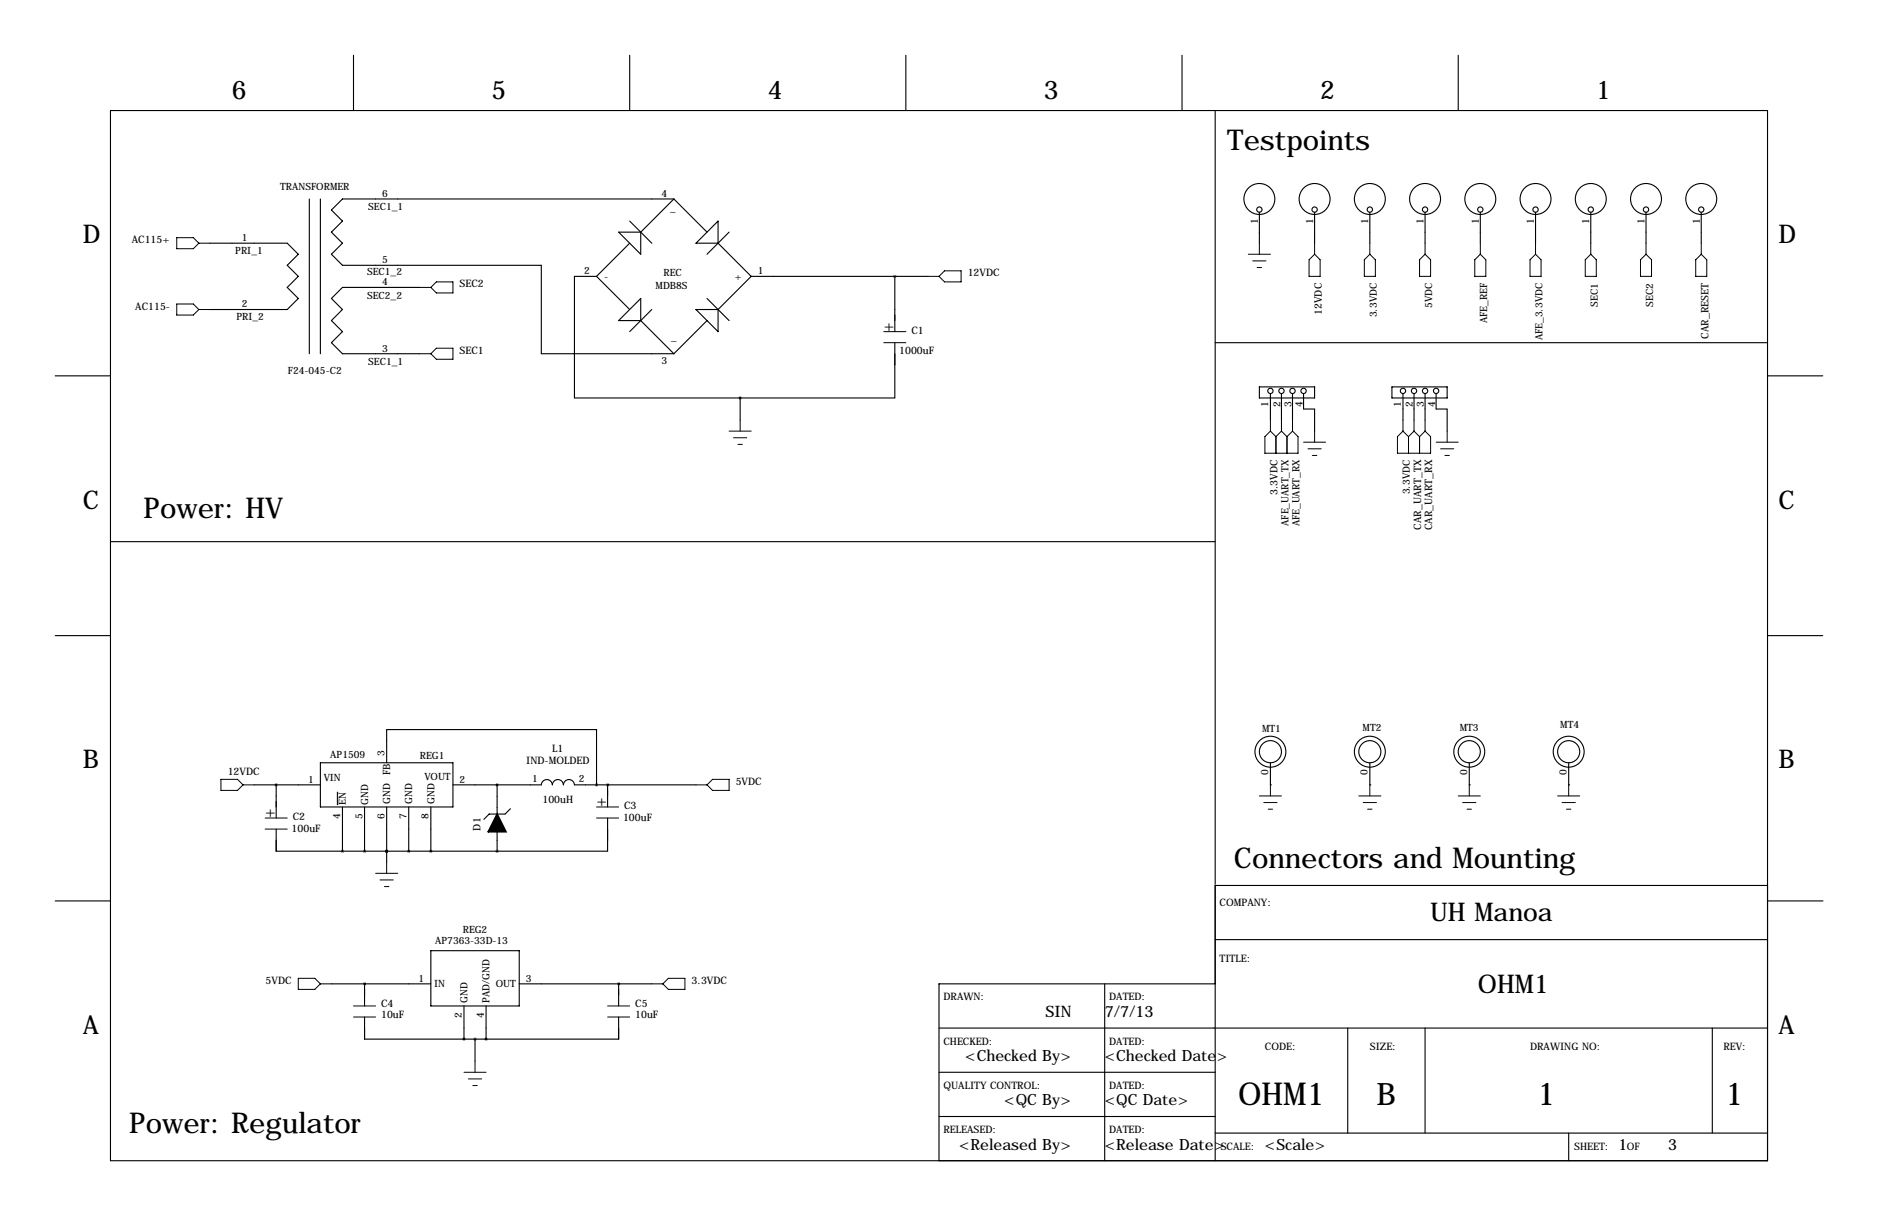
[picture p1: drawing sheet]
<svg xmlns="http://www.w3.org/2000/svg" width="432mm" height="279mm" viewBox="0 0 432 279" stroke-linecap="round" stroke-linejoin="round" font-family="sans-serif">
<g fill="none" stroke="#000" stroke-width=".25">
<path d="M81.3 12.7v12.7M144.8 12.7v12.7M208.3 12.7v12.7M271.8 12.7v12.7M335.3 12.7v12.7M25.4 25.4h381v241.3h-381zM279.4 25.4v177.8M48.3 55.9h17.7l2.6 2.5-2.6 2.6 2.6 2.5-2.6 2.5 2.6 2.6-2.6 2.5h-17.7M71.1 45.7v35.6M73.7 45.7v35.6M142.2 53.3h5.1v5.1zM144.8 55.9l-7.6 7.6"/>
<path d="M144.8 50.8l5.1 5.1M154.9 45.7h-76.2l-2.5 2.6 2.5 2.5-2.5 2.5 2.5 2.6-2.5 2.5 2.5 2.6h45.8v20.3h30.4M154.9 45.7l7.7 7.6M154.9 45.7l-7.6 7.6M165.1 50.8v5.1h-5.1zM165.1 55.9l7.6 7.6M167.6 53.3l-5 5.1M289.6 48.8v7.1M302.3 48.8v7.1M315 48.8v7.1M327.7 48.8v7.1M340.4 48.8v7.1"/>
<path d="M353.1 48.8v7.1M365.8 48.8v7.1M378.5 48.8v7.1M391.2 48.8v7.1M96.5 66h-17.8l-2.5 2.6 2.5 2.5-2.5 2.6 2.5 2.5-2.5 2.5 2.5 2.6h17.8M137.2 63.5h-5.1v27.9h38.1M137.2 63.5l7.6 7.6M142.2 73.7l5.1-5.1v5.1zM147.3 73.7l7.6 7.6M149.9 71.1l-5.1 5.1M162.6 73.7l-7.7 7.6M162.6 68.6l5 5.1"/>
<path d="M165.1 71.1h-5.1l2.6 2.6M165.1 71.1v5.1l-2.5-2.5M172.7 63.5l-7.6 7.6M172.7 63.5h40.7M205.7 78.7v12.7h-35.5M205.7 63.5v12.7M279.4 78.7h127M12.7 86.4h12.7M170.2 91.4v5.1M289.6 88.9h12.7v2.5h-12.7zM292.1 90.4v6.1M294.6 90.4v6.1"/>
<path d="M297.2 90.4v6.1M299.7 90.4v3.6h2.6v5.1M320 88.9h12.7v2.5h-12.7zM322.6 90.4v6.1M325.1 90.4v6.1M327.7 90.4v6.1M330.2 90.4v3.6h2.5v5.1M406.4 86.4h12.7M25.4 124.5h254M12.7 146h12.7M406.4 146h12.7M73.7 175.3h30.4v10.1h-30.4z"/>
<path d="M88.9 175.3v-7.7h48.3v12.7M292.1 175.3v5M315 175.3v5M337.8 175.3v5M360.7 175.3v5M58.4 180.3h15.3M63.5 180.3v7.7M77.6 182v2.9M78.7 185.4v10.2M83.8 185.4v10.2M88.9 195.6h.1M88.9 185.4v12.7"/>
<path d="M94 185.4v10.2M99.1 185.4v10.2M104.1 180.3h20.4a1.27 1.27 0 0 1 1.2-1.2 1.27 1.27 0 0 1 1.3 1.2 1.27 1.27 0 0 1 1.3-1.2 1.27 1.27 0 0 1 1.2 1.2 1.27 1.27 0 0 1 1.3-1.2 1.27 1.27 0 0 1 1.3 1.2h27.9M114.3 180.3v6.7M114.3 191.1v4.6M117.3 185.8l-1.2 1.2h-3.6l-1.2 1.3M139.7 188v7.6h-76.2v-5.1M139.7 180.3h.1M139.7 180.3v5.1M292.1 180.3h.1M315 180.3h.1M337.8 180.3h.1"/>
<path d="M360.7 180.3h.1M12.7 207h12.7M99.1 218.4h20.3v12.7h-20.3zM279.4 215.9h127M406.4 203.5h-127v63.2M406.5 207h12.7M76.2 226.1h22.9M83.8 226.1h.1M83.8 226.1v5M83.8 233.7v5.1h58.4v-5.1M106.7 231.1v7.7M109.2 238.8v5"/>
<path d="M111.8 231.1v7.7M119.4 226.1h30.5M142.2 226.1h.1M142.2 226.1v5M215.9 236.2h190.5M254 226.1v40.6M279.4 226.1h-63.5v40.6M309.9 236.2v24.1M327.7 236.2v24.1M393.7 236.2v24.1M215.9 246.4h63.5M215.9 256.5h63.5"/>
<path d="M279.4 260.3h127M360.7 260.3v6.4"/>
<circle cx="289.6" cy="45.7" r="3.6"/>
<circle cx="289.6" cy="48.2" r=".61"/>
<circle cx="302.3" cy="45.7" r="3.6"/>
<circle cx="302.3" cy="48.2" r=".61"/>
<circle cx="315" cy="45.7" r="3.6"/>
<circle cx="315" cy="48.2" r=".61"/>
<circle cx="327.7" cy="45.7" r="3.6"/>
<circle cx="327.7" cy="48.2" r=".61"/>
<circle cx="340.4" cy="45.7" r="3.6"/>
<circle cx="340.4" cy="48.2" r=".61"/>
<circle cx="353.1" cy="45.7" r="3.6"/>
<circle cx="353.1" cy="48.2" r=".61"/>
<circle cx="365.8" cy="45.7" r="3.6"/>
<circle cx="365.8" cy="48.2" r=".61"/>
<circle cx="378.5" cy="45.7" r="3.6"/>
<circle cx="378.5" cy="48.2" r=".61"/>
<circle cx="391.2" cy="45.7" r="3.6"/>
<circle cx="391.2" cy="48.2" r=".61"/>
<circle cx="292.1" cy="89.8" r=".61"/>
<circle cx="294.6" cy="89.8" r=".61"/>
<circle cx="297.2" cy="89.8" r=".61"/>
<circle cx="299.7" cy="89.8" r=".61"/>
<circle cx="322.6" cy="89.8" r=".61"/>
<circle cx="325.1" cy="89.8" r=".61"/>
<circle cx="327.7" cy="89.8" r=".61"/>
<circle cx="330.2" cy="89.8" r=".61"/>
<circle cx="292.1" cy="172.7" r="3.6"/>
<circle cx="292.1" cy="172.7" r="2.54"/>
<circle cx="315" cy="172.7" r="3.6"/>
<circle cx="315" cy="172.7" r="2.54"/>
<circle cx="337.8" cy="172.7" r="3.6"/>
<circle cx="337.8" cy="172.7" r="2.54"/>
<circle cx="360.7" cy="172.7" r="3.6"/>
<circle cx="360.7" cy="172.7" r="2.54"/>
</g>
<g fill="none" stroke="#000" stroke-width=".23">
<path d="M40.6 54.6h3.8l1.3 1.3-1.3 1.3h-3.8zM45.7 55.9h2.6M287 58.4h5.1M288 59.9h3.1M289.6 55.9v2.5M302.3 58.4l1.2 1.3v3.8h-2.5v-3.8zM302.3 55.9v2.5M315 58.4l1.2 1.3v3.8h-2.5v-3.8zM315 55.9v2.5M327.7 58.4l1.2 1.3v3.8h-2.5v-3.8zM327.7 55.9v2.5M340.4 58.4l1.2 1.3v3.8h-2.5v-3.8z"/>
<path d="M340.4 55.9v2.5M353.1 58.4l1.2 1.3v3.8h-2.5v-3.8zM353.1 55.9v2.5M364.5 59.7l1.3-1.3 1.2 1.3v3.8h-2.5zM365.8 55.9v2.5M377.2 59.7l1.3-1.3 1.2 1.3v3.8h-2.5zM378.5 55.9v2.5M389.9 59.7l1.3-1.3 1.2 1.3v3.8h-2.5zM391.2 55.9v2.5M40.6 69.8h3.8l1.3 1.3-1.3 1.3h-3.8zM45.7 71.1h2.6M96.5 66h2.6"/>
<path d="M100.3 64.8h3.8v2.5h-3.8l-1.2-1.3zM203.2 76.2h5.1M203.2 78.7h5.1M213.4 63.5h2.5M217.2 62.2h3.8v2.6h-3.8l-1.3-1.3zM289.1 61.5h1M96.5 81.3h2.6M100.3 80h3.8v2.5h-3.8l-1.2-1.2zM167.6 99.1h5.1M170.2 96.5v2.6M292.1 96.5v2.6M292.1 99.1l1.3 1.2"/>
<path d="M292.1 99.1l-1.3 1.2v3.8h7.6v-3.8l-1.2-1.2M294.6 96.5v2.6M294.6 99.1l-1.2 1.2M294.6 99.1l1.3 1.2M297.2 96.5v2.6M297.2 99.1l-1.3 1.2M302.3 99.1v2.5M322.6 99.1l-1.3 1.2v3.8h7.6v-3.8l-1.2-1.2M322.6 96.5v2.6M322.6 99.1l1.2 1.2M325.1 99.1l-1.3 1.2M325.1 96.5v2.6"/>
<path d="M325.1 99.1l1.3 1.2M327.7 96.5v2.6M327.7 99.1l-1.3 1.2M332.7 99.1v2.5M168.7 100.6h3M169.7 102.1h1M293.4 100.3v3.8M295.9 100.3v3.8M299.7 101.6h5.1M300.7 103.1h3.1M301.8 104.6h1M323.8 100.3v3.8"/>
<path d="M326.4 100.3v3.8M330.2 101.6h5.1M331.2 103.1h3.1M332.2 104.6h1M50.8 179.1h3.8l1.3 1.2-1.3 1.3h-3.8zM163.8 179.1h3.8v2.5h-3.8l-1.2-1.3zM55.9 180.3h2.5M61 188h5M61 190.5h5M88.9 198.1v2.6M137.2 188h5M137.2 185.4h5"/>
<path d="M160 180.3h2.6M289.6 182.9h5M290.6 184.4h3M291.6 185.9h1M292.1 180.3v2.6M312.4 182.9h5.1M313.4 184.4h3.1M314.5 185.9h1M315 180.3v2.6M335.3 182.9h5.1M336.3 184.4h3M337.3 185.9h1"/>
<path d="M337.8 180.3v2.6M358.1 182.9h5.1M359.2 184.4h3M360.2 185.9h1M360.7 180.3v2.6M86.4 200.7h5M87.4 202.2h3M88.4 203.7h1M68.6 224.8h3.8l1.3 1.3-1.3 1.2h-3.8zM73.7 226.1h2.5M81.3 231.1h5.1M81.3 233.7h5.1"/>
<path d="M139.7 231.1h5.1M139.7 233.7h5.1M149.9 226.1h2.5M153.7 224.8h3.8v2.5h-3.8l-1.3-1.2zM106.7 246.4h5.1M107.7 247.9h3M108.7 249.4h1M109.2 243.8v2.6"/>
</g>
<path d="M114.3 187l2 4.1h-4z" fill="#000" stroke="#000" stroke-width=".38"/>
<path d="M205.7 63.5a.05 .05 0 0 0 .1 0 .05 .05 0 0 0-.1 0zM78.7 195.6a.05 .05 0 0 0 .1 0 .05 .05 0 0 0-.1 0zM99 195.6a.05 .05 0 0 0 .1 0 .05 .05 0 0 0-.1 0zM137.1 180.3a.05 .05 0 0 0 .1 0 .05 .05 0 0 0-.1 0zM111.7 238.8a.05 .05 0 0 0 .1 0 .05 .05 0 0 0-.1 0zM142.2 226.1a.05 .05 0 0 0 .1 0 .05 .05 0 0 0-.1 0z" fill="#000" stroke="#000" stroke-width=".63"/>
<g font-size="7.3">
<text x="284.7" y="254">OHM1</text>
<text x="353.5" y="254">1</text>
<text x="396.7" y="254">1</text>
</g>
<text font-size="7.1" x="316.5" y="254">B</text>
<g font-size="6.6">
<text x="282.2" y="34.5">Testpoints</text>
<text x="33" y="119.1">Power: HV</text>
<text x="283.7" y="199.4">Connectors and Mounting</text>
<text x="29.7" y="260.3">Power: Regulator</text>
</g>
<g font-size="5.9">
<text x="53.3" y="22.9">6</text>
<text x="113" y="22.9">5</text>
<text x="176.5" y="22.9">4</text>
<text x="240" y="22.9">3</text>
<text x="303.5" y="22.9">2</text>
<text x="367" y="22.9">1</text>
<text x="19" y="55.9">D</text>
<text x="408.9" y="55.9">D</text>
<text x="19" y="116.8">C</text>
<text x="408.9" y="116.8">C</text>
<text x="19" y="176.5">B</text>
<text x="408.9" y="176.5">B</text>
<text x="328.8" y="211.6">UH Manoa</text>
<text x="339.8" y="228.1">OHM1</text>
<text x="19" y="237.5">A</text>
<text x="408.9" y="237.5">A</text>
</g>
<g font-size="3.6">
<text x="203.2" y="75.9">+</text>
<text x="137.2" y="185.2">+</text>
<text x="61" y="187.7">+</text>
<text x="240.4" y="233.7">SIN</text>
<text x="254" y="233.7">7/7/13</text>
<text x="221.9" y="243.8">&lt;Checked By&gt;</text>
<text x="254" y="243.8">&lt;Checked Date&gt;</text>
<text x="230.9" y="254">&lt;QC By&gt;</text>
<text x="254" y="254">&lt;QC Date&gt;</text>
<text x="220.5" y="264.1">&lt;Released By&gt;</text>
<text x="254" y="264.1">&lt;Release Date&gt;</text>
<text x="290.8" y="264.1">&lt;Scale&gt;</text>
<text x="372.1" y="264.1">1</text>
<text x="383.5" y="264.1">3</text>
</g>
<g font-size="2.4">
<text x="30.3" y="55.9">AC115+</text>
<text x="222.5" y="63.5">12VDC</text>
<text x="31.1" y="71.1">AC115-</text>
<text x="105.7" y="66">SEC2</text>
<text x="209.5" y="76.7">C1</text>
<text x="303.9" y="72.4" transform="rotate(-90 303.9 72.4)">12VDC</text>
<text x="392.8" y="77.8" transform="rotate(-90 392.8 77.8)">CAR_RESET</text>
<text x="105.7" y="81.3">SEC1</text>
<text x="206.8" y="81.4">1000uF</text>
<text x="293.8" y="113.8" transform="rotate(-90 293.8 113.8)">3.3VDC</text>
<text x="326.8" y="121.7" transform="rotate(-90 326.8 121.7)">CAR_UART_TX</text>
<text x="329.3" y="121.8" transform="rotate(-90 329.3 121.8)">CAR_UART_RX</text>
<text x="127" y="172.7">L1</text>
<text x="52.4" y="178.1">12VDC</text>
<text x="121" y="175.7">IND-MOLDED</text>
<text x="124.7" y="184.5">100uH</text>
<text x="143.5" y="185.9">C3</text>
<text x="169.2" y="180.3">5VDC</text>
<text x="67.1" y="191.1">100uF</text>
<text x="67.3" y="188.5">C2</text>
<text x="110.5" y="190.8" transform="rotate(-90 110.5 190.8)">D1</text>
<text x="143.3" y="188.6">100uF</text>
<text x="280.4" y="208.3">COMPANY:</text>
<text x="280.4" y="221">TITLE:</text>
<text x="61.1" y="226.1">5VDC</text>
<text x="159" y="226.1">3.3VDC</text>
<text x="87.6" y="231.4">C4</text>
<text x="87.6" y="233.8">10uF</text>
<text x="146" y="231.4">C5</text>
<text x="146" y="233.8">10uF</text>
<text x="216.9" y="229.9">DRAWN:</text>
<text x="255" y="229.9">DATED:</text>
<text x="216.9" y="240">CHECKED:</text>
<text x="255" y="240">DATED:</text>
<text x="290.8" y="241.3">CODE:</text>
<text x="315" y="241.3">SIZE:</text>
<text x="351.8" y="241.3">DRAWING NO:</text>
<text x="396.2" y="241.3">REV:</text>
<text x="216.9" y="250.2">QUALITY CONTROL:</text>
<text x="255" y="250.2">DATED:</text>
<text x="216.9" y="260.3">RELEASED:</text>
<text x="255" y="260.3">DATED:</text>
<text x="280.7" y="264.2">SCALE:</text>
<text x="361.9" y="264.2">SHEET:</text>
<text x="374" y="264.2">OF</text>
</g>
<g font-size="2.3">
<text x="64.4" y="43.7">TRANSFORMER</text>
<text x="87.9" y="45.2">6</text>
<text x="152.1" y="45.2">4</text>
<text x="84.7" y="48.3">SEC1_1</text>
<text x="153.9" y="49.3">~</text>
<text x="289.2" y="51.4" transform="rotate(-90 289.2 51.4)">1</text>
<text x="301.9" y="51.4" transform="rotate(-90 301.9 51.4)">1</text>
<text x="314.6" y="51.4" transform="rotate(-90 314.6 51.4)">1</text>
<text x="327.3" y="51.4" transform="rotate(-90 327.3 51.4)">1</text>
<text x="340" y="51.4" transform="rotate(-90 340 51.4)">1</text>
<text x="352.7" y="51.4" transform="rotate(-90 352.7 51.4)">1</text>
<text x="365.4" y="51.4" transform="rotate(-90 365.4 51.4)">1</text>
<text x="378.1" y="51.4" transform="rotate(-90 378.1 51.4)">1</text>
<text x="390.8" y="51.4" transform="rotate(-90 390.8 51.4)">1</text>
<text x="54.1" y="58.5">PRI_1</text>
<text x="55.6" y="55.4">1</text>
<text x="84.4" y="63.3">SEC1_2</text>
<text x="87.9" y="60.5">5</text>
<text x="87.9" y="65.5">4</text>
<text x="134.3" y="63">2</text>
<text x="138.9" y="64.3">-</text>
<text x="152.6" y="63.5">REC</text>
<text x="169" y="64.3">+</text>
<text x="174.2" y="63">1</text>
<text x="55.6" y="70.6">2</text>
<text x="84.4" y="68.6">SEC2_2</text>
<text x="150.7" y="66.4">MDB8S</text>
<text x="329.3" y="70.8" transform="rotate(-90 329.3 70.8)">5VDC</text>
<text x="367.4" y="70.4" transform="rotate(-90 367.4 70.4)">SEC1</text>
<text x="380.1" y="70.4" transform="rotate(-90 380.1 70.4)">SEC2</text>
<text x="54.4" y="73.5">PRI_2</text>
<text x="316.6" y="72.9" transform="rotate(-90 316.6 72.9)">3.3VDC</text>
<text x="342" y="74.2" transform="rotate(-90 342 74.2)">AFE_REF</text>
<text x="84.7" y="83.9">SEC1_1</text>
<text x="87.9" y="80.8">3</text>
<text x="152.1" y="83.6">3</text>
<text x="154.2" y="79">~</text>
<text x="354.7" y="78.2" transform="rotate(-90 354.7 78.2)">AFE_3.3VDC</text>
<text x="66.2" y="85.9">F24-045-C2</text>
<text x="291.6" y="93.5" transform="rotate(-90 291.6 93.5)">1</text>
<text x="294.4" y="93.5" transform="rotate(-90 294.4 93.5)">2</text>
<text x="296.9" y="93.5" transform="rotate(-90 296.9 93.5)">3</text>
<text x="299.5" y="93.5" transform="rotate(-90 299.5 93.5)">4</text>
<text x="322.1" y="93.5" transform="rotate(-90 322.1 93.5)">1</text>
<text x="324.9" y="93.5" transform="rotate(-90 324.9 93.5)">2</text>
<text x="327.4" y="93.5" transform="rotate(-90 327.4 93.5)">3</text>
<text x="329.9" y="93.5" transform="rotate(-90 329.9 93.5)">4</text>
<text x="324.2" y="113.6" transform="rotate(-90 324.2 113.6)">3.3VDC</text>
<text x="296.3" y="120.8" transform="rotate(-90 296.3 120.8)">AFE_UART_TX</text>
<text x="298.8" y="120.9" transform="rotate(-90 298.8 120.9)">AFE_UART_RX</text>
<text x="313.3" y="167.9">MT2</text>
<text x="335.6" y="167.9">MT3</text>
<text x="358.8" y="167.4">MT4</text>
<text x="88.4" y="173.7" transform="rotate(-90 88.4 173.7)">3</text>
<text x="290.2" y="168.1">MT1</text>
<text x="70.8" y="179.8">1</text>
<text x="74.4" y="179.4">VIN</text>
<text x="75.9" y="174.1">AP1509</text>
<text x="89.7" y="178.1" transform="rotate(-90 89.7 178.1)">FB</text>
<text x="96.5" y="174.5">REG1</text>
<text x="97.6" y="179.1">VOUT</text>
<text x="105.7" y="179.8">2</text>
<text x="122.4" y="179.6">1</text>
<text x="133.1" y="179.6">2</text>
<text x="291.6" y="178.1" transform="rotate(-90 291.6 178.1)">0</text>
<text x="314.5" y="178.1" transform="rotate(-90 314.5 178.1)">0</text>
<text x="337.3" y="178.1" transform="rotate(-90 337.3 178.1)">0</text>
<text x="360.2" y="178.1" transform="rotate(-90 360.2 178.1)">0</text>
<text x="79.5" y="184.9" transform="rotate(-90 79.5 184.9)">EN</text>
<text x="84.6" y="184.9" transform="rotate(-90 84.6 184.9)">GND</text>
<text x="89.7" y="184.7" transform="rotate(-90 89.7 184.7)">GND</text>
<text x="94.8" y="184.7" transform="rotate(-90 94.8 184.7)">GND</text>
<text x="99.9" y="184.7" transform="rotate(-90 99.9 184.7)">GND</text>
<text x="78.2" y="188.3" transform="rotate(-90 78.2 188.3)">4</text>
<text x="83.3" y="188.3" transform="rotate(-90 83.3 188.3)">5</text>
<text x="88.4" y="188.3" transform="rotate(-90 88.4 188.3)">6</text>
<text x="93.5" y="188.3" transform="rotate(-90 93.5 188.3)">7</text>
<text x="98.6" y="188.3" transform="rotate(-90 98.6 188.3)">8</text>
<text x="106.4" y="214.4">REG2</text>
<text x="100.1" y="217">AP7363-33D-13</text>
<text x="96.2" y="225.6">1</text>
<text x="99.8" y="226.9">IN</text>
<text x="114" y="226.9">OUT</text>
<text x="120.9" y="225.6">3</text>
<text x="106.2" y="234" transform="rotate(-90 106.2 234)">2</text>
<text x="107.5" y="230.4" transform="rotate(-90 107.5 230.4)">GND</text>
<text x="111.3" y="234" transform="rotate(-90 111.3 234)">4</text>
<text x="112.6" y="230.4" transform="rotate(-90 112.6 230.4)">PAD/GND</text>
</g>
</svg>
